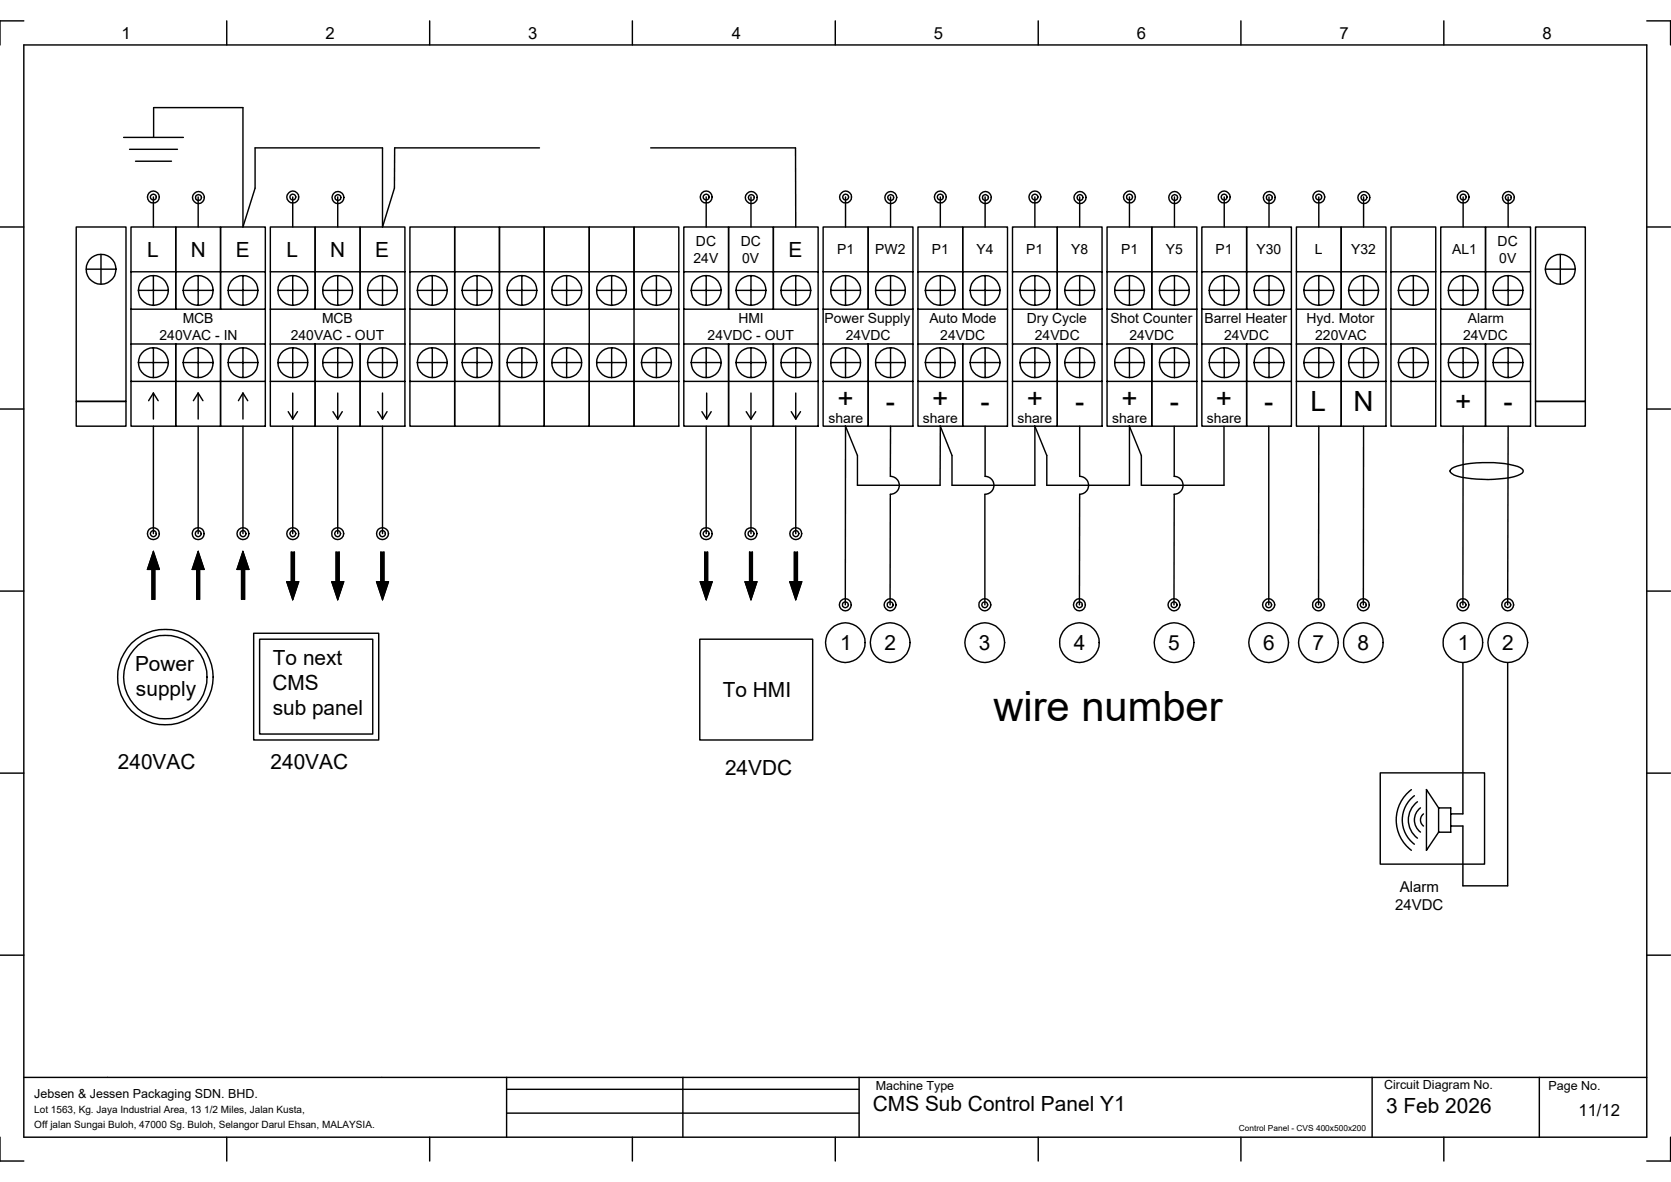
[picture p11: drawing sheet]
<svg xmlns="http://www.w3.org/2000/svg" width="297mm" height="210mm" viewBox="0 0 297 210" stroke-linecap="round" stroke-linejoin="round" font-family="sans-serif">
<g fill="none" stroke="#000" stroke-width=".25">
<path d="M4.2 8h288.5v194h-288.5zM4.2 3.7h-4.2v4.3M40.3 3.7v4.3M76.4 3.7v4.3M112.4 3.7v4.3M148.5 3.7v4.3M184.5 3.7v4.3M220.6 3.7v4.3M256.6 3.7v4.3M292.7 3.7h4.2v4.3M22 24.4h10.6M23 26.5h8.5"/>
<path d="M24.1 28.6h6.4M27.3 35v5.3M27.3 24.4v-5.3h15.9v21.2l2.1-6.9v-7.1h22.7v14l2.1-6.9v-7.1h25.8M35.2 35v5.3M52 35v5.3M60 35v5.3M115.7 26.3h25.7v14M125.5 35v5.3M133.5 35v5.3M150.3 35v5.3M158.3 35v5.3M167.1 35v5.3"/>
<path d="M175.1 35v5.3M183.9 35v5.3M191.9 35v5.3M200.7 35v5.3M208.7 35v5.3M217.6 35v5.3M225.6 35v5.3M234.4 35v5.3M242.4 35v5.3M260.1 35v5.3M268.1 35v5.3M0 40.3h4.2"/>
<path d="M13.5 40.3h8.9v31h-8.9zM15.3 47.8h5.3M17.9 45.2v5.3M23.3 54.9v-14.6h7.9v14.6v-14.6h8v14.6v-14.6h8v14.6M23.3 54.9h23.9M23.3 48.3h23.9M23.3 54.9v6.2M24.6 51.6h5.3a2.65 2.65 0 0 1-3.7 2.5 2.65 2.65 0 0 1-.6-4.5 2.65 2.65 0 0 1 4.2 1.4l.1 .6M27.3 49v5.3M32.6 51.6h5.3a2.65 2.65 0 0 1-3.7 2.5 2.65 2.65 0 0 1-.7-4.5 2.65 2.65 0 0 1 4.3 1.4l.1 .6M35.2 49v5.3M40.6 51.6h5.2a2.65 2.65 0 0 1-3.7 2.5 2.65 2.65 0 0 1-.6-4.5 2.65 2.65 0 0 1 4.3 1.4v.6"/>
<path d="M43.2 49v5.3M47.2 54.9v20.8h-8v-14.6v14.6h-8v-14.6v14.6h-7.9v-14.6M48 54.9v-14.6h8v14.6v-14.6h8v14.6v-14.6h8v14.6M48 54.9h24M48 48.3h24M48 54.9v6.2M49.4 51.6h5.3a2.66 2.66 0 0 1-3.6 2.5 2.66 2.66 0 0 1-1-4.3 2.66 2.66 0 0 1 4.3 .6l.3 1.2M52 49v5.3M57.4 51.6h5.3a2.66 2.66 0 0 1-3.7 2.5 2.66 2.66 0 0 1-.9-4.3 2.66 2.66 0 0 1 4.3 .6l.3 1.2M60 49v5.3M65.3 51.6h5.3a2.64 2.64 0 0 1-3.6 2.4 2.64 2.64 0 0 1-1-4.2 2.64 2.64 0 0 1 4.4 .6l.2 1.2M68 49v5.3"/>
<path d="M72 54.9v20.8h-8v-14.6v14.6h-8v-14.6v14.6h-8v-14.6M72.9 54.9v-14.6h7.9v14.6M72.9 54.9h47.7M72.9 48.3h47.7M72.9 54.9v6.2M74.2 51.6h5.3a2.65 2.65 0 0 1-3.7 2.5 2.65 2.65 0 0 1-.7-4.5 2.65 2.65 0 0 1 4.3 1.4l.1 .6M76.8 49v5.3M80.8 54.9v20.8h-7.9v-14.6M80.8 54.9v-14.6h8v14.6M82.1 51.6h5.4a2.65 2.65 0 0 1-3.8 2.5 2.65 2.65 0 0 1-.6-4.5 2.65 2.65 0 0 1 4.3 1.4l.1 .6M84.8 49v5.3M88.8 54.9v20.8h-8v-14.6"/>
<path d="M88.8 54.9v-14.6h7.9v14.6M90.1 51.6h5.3a2.65 2.65 0 0 1-3.7 2.5 2.65 2.65 0 0 1-.6-4.5 2.65 2.65 0 0 1 4.2 1.4l.1 .6M92.8 49v5.3M96.7 54.9v20.8h-7.9v-14.6M96.7 54.9v-14.6h8v14.6M98.1 51.6h5.3a2.66 2.66 0 0 1-3.7 2.5 2.66 2.66 0 0 1-.9-4.3 2.66 2.66 0 0 1 4.3 .6l.3 1.2M100.7 49v5.3M104.7 54.9v20.8h-8v-14.6M104.7 54.9v-14.6h8v14.6M106 51.6h5.3a2.66 2.66 0 0 1-3.6 2.5 2.66 2.66 0 0 1-1-4.3 2.66 2.66 0 0 1 4.4 .6l.2 1.2M108.7 49v5.3M112.7 54.9v20.8h-8v-14.6"/>
<path d="M112.7 54.9v-14.6h7.9v14.6M114 51.6h5.3a2.65 2.65 0 0 1-3.7 2.5 2.65 2.65 0 0 1-.6-4.5 2.65 2.65 0 0 1 4.3 1.4v.6M116.7 49v5.3M120.6 54.9v20.8h-7.9v-14.6M121.5 54.9v-14.6h8v14.6v-14.6h8v14.6v-14.6h7.9v14.6M121.5 54.9h23.9M121.5 48.3h23.9M121.5 54.9v6.2M122.9 51.6h5.3a2.65 2.65 0 0 1-3.7 2.5 2.65 2.65 0 0 1-.7-4.5 2.65 2.65 0 0 1 4.3 1.4l.1 .6M125.5 49v5.3M130.8 51.6h5.3a2.65 2.65 0 0 1-3.7 2.5 2.65 2.65 0 0 1-.6-4.5 2.65 2.65 0 0 1 4.3 1.4v.6M133.5 49v5.3"/>
<path d="M138.8 51.6h5.3a2.65 2.65 0 0 1-3.7 2.5 2.65 2.65 0 0 1-.7-4.5 2.65 2.65 0 0 1 4.3 1.4l.1 .6M141.4 49v5.3M145.4 54.9v20.8h-7.9v-14.6v14.6h-8v-14.6v14.6h-8v-14.6M146.3 54.9v-14.6h8v14.6v-14.6h8v14.6M146.3 54.9h16M146.3 48.3h16M146.3 54.9v6.2M147.7 51.6h5.3a2.66 2.66 0 0 1-3.7 2.5 2.66 2.66 0 0 1-.9-4.3 2.66 2.66 0 0 1 4.3 .6l.3 1.2M150.3 49v5.3M155.6 51.6h5.3a2.66 2.66 0 0 1-3.6 2.5 2.66 2.66 0 0 1-1-4.3 2.66 2.66 0 0 1 4.4 .6l.2 1.2M158.3 49v5.3M162.3 54.9v20.8h-8v-14.6v14.6h-8v-14.6"/>
<path d="M163.2 54.9v-14.6h7.9v14.6v-14.6h8v14.6M163.2 54.9h15.9M163.2 48.3h15.9M163.2 54.9v6.2M164.5 51.6h5.3a2.64 2.64 0 0 1-3.7 2.4 2.64 2.64 0 0 1-.9-4.2 2.64 2.64 0 0 1 4.3 .6l.3 1.2M167.1 49v5.3M172.4 51.6h5.4a2.65 2.65 0 0 1-3.8 2.5 2.65 2.65 0 0 1-.6-4.5 2.65 2.65 0 0 1 4.3 1.4l.1 .6M175.1 49v5.3M179.1 54.9v20.8h-8v-14.6v14.6h-7.9v-14.6M180 54.9v-14.6h7.9v14.6v-14.6h8v14.6M180 54.9h15.9M180 48.3h15.9"/>
<path d="M180 54.9v6.2M181.3 51.6h5.3a2.65 2.65 0 0 1-3.7 2.5 2.65 2.65 0 0 1-.7-4.5 2.65 2.65 0 0 1 4.3 1.4l.1 .6M183.9 49v5.3M189.2 51.6h5.4a2.65 2.65 0 0 1-3.8 2.5 2.65 2.65 0 0 1-.6-4.5 2.65 2.65 0 0 1 4.3 1.4l.1 .6M191.9 49v5.3M195.9 54.9v20.8h-8v-14.6v14.6h-7.9v-14.6M196.8 54.9v-14.6h7.9v14.6v-14.6h8v14.6M196.8 54.9h15.9M196.8 48.3h15.9M196.8 54.9v6.2M198.1 51.6h5.3a2.65 2.65 0 0 1-3.7 2.5 2.65 2.65 0 0 1-.7-4.5 2.65 2.65 0 0 1 4.3 1.4l.1 .6M200.7 49v5.3"/>
<path d="M206.1 51.6h5.3a2.66 2.66 0 0 1-3.7 2.5 2.66 2.66 0 0 1-.9-4.3 2.66 2.66 0 0 1 4.3 .6l.3 1.2M208.7 49v5.3M212.7 54.9v20.8h-8v-14.6v14.6h-7.9v-14.6M213.6 54.9v-14.6h8v14.6v-14.6h7.9v14.6M213.6 54.9h15.9M213.6 48.3h15.9M213.6 54.9v6.2M214.9 51.6h5.3a2.66 2.66 0 0 1-3.6 2.5 2.66 2.66 0 0 1-1-4.3 2.66 2.66 0 0 1 4.4 .6l.2 1.2M217.6 49v5.3M222.9 51.6h5.3a2.65 2.65 0 0 1-3.7 2.5 2.65 2.65 0 0 1-.6-4.5 2.65 2.65 0 0 1 4.2 1.4l.1 .6M225.6 49v5.3M229.5 54.9v20.8h-7.9v-14.6v14.6h-8v-14.6"/>
<path d="M230.4 54.9v-14.6h8v14.6v-14.6h7.9v14.6M230.4 54.9h15.9M230.4 48.3h15.9M230.4 54.9v6.2M231.7 51.6h5.4a2.65 2.65 0 0 1-3.8 2.5 2.65 2.65 0 0 1-.6-4.5 2.65 2.65 0 0 1 4.3 1.4l.1 .6M234.4 49v5.3M239.7 51.6h5.3a2.65 2.65 0 0 1-3.7 2.5 2.65 2.65 0 0 1-.6-4.5 2.65 2.65 0 0 1 4.2 1.4l.1 .6M242.4 49v5.3M246.3 54.9v20.8h-7.9v-14.6v14.6h-8v-14.6M247.2 54.9v-14.6h8v14.6M247.2 54.9h8M247.2 48.3h8"/>
<path d="M247.2 54.9v6.2M248.5 51.6h5.4a2.65 2.65 0 0 1-3.8 2.5 2.65 2.65 0 0 1-.6-4.5 2.65 2.65 0 0 1 4.3 1.4l.1 .6M251.2 49v5.3M255.2 54.9v20.8h-8v-14.6M256.1 54.9v-14.6h7.9v14.6v-14.6h8v14.6M256.1 54.9h15.9M256.1 48.3h15.9M256.1 54.9v6.2M257.4 51.6h5.3a2.65 2.65 0 0 1-3.7 2.5 2.65 2.65 0 0 1-.6-4.5 2.65 2.65 0 0 1 4.2 1.4l.1 .6M260.1 49v5.3M265.4 51.6h5.3a2.66 2.66 0 0 1-3.7 2.5 2.66 2.66 0 0 1-.9-4.3 2.66 2.66 0 0 1 4.3 .6l.3 1.2M268.1 49v5.3"/>
<path d="M272 54.9v20.8h-8v-14.6v14.6h-7.9v-14.6M272.9 40.3h8.9v31h-8.9zM274.7 47.8h5.3M277.3 45.2v5.3M292.7 40.3h4.2M0 72.7h4.2M13.5 71.3h8.9v4.4h-8.9zM23.3 61.1h23.9M23.3 67.8h23.9M24.6 64.4h5.3a2.65 2.65 0 0 1-3.5 2.6 2.65 2.65 0 0 1-1.1-4.3 2.65 2.65 0 0 1 4.3 .6l.3 1.1M27.3 61.8v5.3M27.3 69.8v4.6"/>
<path d="M27.3 75.7v19.1M27.3 69.8l-.9 1.4M27.3 69.8l.8 1.4M32.6 64.4h5.3a2.66 2.66 0 0 1-3.7 2.5 2.66 2.66 0 0 1-.9-4.3 2.66 2.66 0 0 1 4.3 .7l.3 1.1M35.2 61.8v5.3M35.2 69.8v4.6M35.2 75.7v19.1M35.2 69.8l-.8 1.4M35.2 69.8l.9 1.4M40.6 64.4h5.2a2.66 2.66 0 0 1-3.6 2.5 2.66 2.66 0 0 1-.9-4.3 2.66 2.66 0 0 1 4.3 .7l.2 1.1M43.2 61.8v5.3M43.2 69.8v4.6"/>
<path d="M43.2 75.7v19.1M43.2 69.8l-.8 1.4M43.2 69.8l.8 1.4M48 61.1h24M48 67.8h24M49.4 64.4h5.3a2.66 2.66 0 0 1-3.6 2.5 2.66 2.66 0 0 1-1-4.3 2.66 2.66 0 0 1 4.3 .7l.3 1.1M51.2 73.1l.8 1.3M52 61.8v5.3M52 69.8v4.6M52 75.7v19.1M52.9 73.1l-.9 1.3M57.4 64.4h5.3a2.66 2.66 0 0 1-3.7 2.5 2.66 2.66 0 0 1-.9-4.3 2.66 2.66 0 0 1 4.3 .7l.3 1.1"/>
<path d="M59.2 73.1l.8 1.3M60 61.8v5.3M60 69.8v4.6M60 75.7v19.1M60.8 73.1l-.8 1.3M65.3 64.4h5.3a2.64 2.64 0 0 1-3.6 2.5 2.64 2.64 0 0 1-1-4.3 2.64 2.64 0 0 1 4.4 .7l.2 1.1M67.1 73.1l.9 1.3M68 61.8v5.3M68 69.8v4.6M68 75.7v19.1M68.8 73.1l-.8 1.3M72.9 61.1h47.7"/>
<path d="M72.9 67.8h47.7M74.2 64.4h5.3a2.65 2.65 0 0 1-3.5 2.6 2.65 2.65 0 0 1-1.1-4.3 2.65 2.65 0 0 1 4.3 .6l.3 1.1M76.8 61.8v5.3M82.1 64.4h5.4a2.66 2.66 0 0 1-3.7 2.5 2.66 2.66 0 0 1-.9-4.3 2.66 2.66 0 0 1 4.3 .7l.3 1.1M84.8 61.8v5.3M90.1 64.4h5.3a2.66 2.66 0 0 1-3.6 2.5 2.66 2.66 0 0 1-1-4.3 2.66 2.66 0 0 1 4.4 .7l.2 1.1M92.8 61.8v5.3M98.1 64.4h5.3a2.66 2.66 0 0 1-3.7 2.5 2.66 2.66 0 0 1-.9-4.3 2.66 2.66 0 0 1 4.3 .7l.3 1.1M100.7 61.8v5.3M106 64.4h5.3a2.66 2.66 0 0 1-3.6 2.5 2.66 2.66 0 0 1-1-4.3 2.66 2.66 0 0 1 4.4 .7l.2 1.1M108.7 61.8v5.3M114 64.4h5.3a2.65 2.65 0 0 1-3.5 2.6 2.65 2.65 0 0 1-1.1-4.3 2.65 2.65 0 0 1 4.3 .6l.3 1.1"/>
<path d="M116.7 61.8v5.3M121.5 61.1h23.9M121.5 67.8h23.9M122.9 64.4h5.3a2.65 2.65 0 0 1-3.6 2.6 2.65 2.65 0 0 1-1.1-4.3 2.65 2.65 0 0 1 4.4 .6l.3 1.1M124.8 73.1l.8 1.3M125.5 61.8v5.3M125.5 75.7v19.1M125.6 69.8v4.6M126.4 73.1l-.8 1.3M130.8 64.4h5.3a2.66 2.66 0 0 1-3.6 2.5 2.66 2.66 0 0 1-1-4.3 2.66 2.66 0 0 1 4.4 .7l.2 1.1M132.6 73.1l.9 1.3M133.5 61.8v5.3"/>
<path d="M133.5 69.8v4.6M133.5 75.7v19.1M134.3 73.1l-.8 1.3M138.8 64.4h5.3a2.66 2.66 0 0 1-3.6 2.5 2.66 2.66 0 0 1-1-4.3 2.66 2.66 0 0 1 4.3 .7l.3 1.1M140.6 73.1l.8 1.3M141.4 61.8v5.3M141.4 69.8v4.6M141.4 75.7v19.1M142.3 73.1l-.9 1.3M146.3 61.1h16M146.3 67.8h16M147.7 64.4h5.3a2.66 2.66 0 0 1-3.7 2.5 2.66 2.66 0 0 1-.9-4.3 2.66 2.66 0 0 1 4.3 .7l.3 1.1"/>
<path d="M150.2 75.6l2.2 5.3v5.3h14.7v-10.5M150.3 61.8v5.3M150.3 75.7l-.1 31.8M155.6 64.4h5.3a2.66 2.66 0 0 1-3.6 2.5 2.66 2.66 0 0 1-1-4.3 2.66 2.66 0 0 1 4.4 .7l.2 1.1M158.3 61.8v5.3M158.3 75.7l-.1 8.9M163.2 61.1h15.9M163.2 67.8h15.9M164.5 64.4h5.3a2.64 2.64 0 0 1-3.7 2.5 2.64 2.64 0 0 1-.9-4.3 2.64 2.64 0 0 1 4.3 .7l.3 1.1M167.1 75.6l2.1 5.3v5.3h14.7v-10.5M167.1 61.8v5.3M172.4 64.4h5.4a2.65 2.65 0 0 1-3.6 2.6 2.65 2.65 0 0 1-1.1-4.3 2.65 2.65 0 0 1 4.4 .6l.3 1.1"/>
<path d="M175.1 61.8v5.3M175.1 75.7v8.9M180 61.1h15.9M180 67.8h15.9M181.3 64.4h5.3a2.66 2.66 0 0 1-3.6 2.5 2.66 2.66 0 0 1-1-4.3 2.66 2.66 0 0 1 4.4 .7l.2 1.1M183.9 75.6l2.2 5.3v5.3h14.6v-10.5M183.9 61.8v5.3M189.2 64.4h5.4a2.66 2.66 0 0 1-3.7 2.5 2.66 2.66 0 0 1-.9-4.3 2.66 2.66 0 0 1 4.3 .7l.3 1.1M191.9 61.8v5.3M191.9 75.7v8.9M196.8 61.1h15.9M196.8 67.8h15.9"/>
<path d="M198.1 64.4h5.3a2.66 2.66 0 0 1-3.6 2.5 2.66 2.66 0 0 1-1-4.3 2.66 2.66 0 0 1 4.4 .7l.2 1.1M200.7 75.6l2.2 5.3v5.3h14.7v-10.5M200.7 61.8v5.3M206.1 64.4h5.3a2.66 2.66 0 0 1-3.7 2.5 2.66 2.66 0 0 1-.9-4.3 2.66 2.66 0 0 1 4.3 .7l.3 1.1M208.7 75.7v8.9M208.7 61.8v5.3M213.6 61.1h15.9M213.6 67.8h15.9M214.9 64.4h5.3a2.66 2.66 0 0 1-3.6 2.5 2.66 2.66 0 0 1-1-4.3 2.66 2.66 0 0 1 4.4 .7l.2 1.1M217.6 61.8v5.3M222.9 64.4h5.3a2.65 2.65 0 0 1-3.5 2.6 2.65 2.65 0 0 1-1.1-4.3 2.65 2.65 0 0 1 4.3 .6l.3 1.1M225.5 75.7v31.8"/>
<path d="M225.6 61.8v5.3M230.4 61.1h15.9M230.4 67.8h15.9M231.7 64.4h5.4a2.65 2.65 0 0 1-3.6 2.6 2.65 2.65 0 0 1-1.1-4.3 2.65 2.65 0 0 1 4.4 .6l.3 1.1M234.4 61.8v5.3M234.4 75.7v31.8M239.7 64.4h5.3a2.66 2.66 0 0 1-3.6 2.5 2.66 2.66 0 0 1-1-4.3 2.66 2.66 0 0 1 4.4 .7l.2 1.1M242.4 61.8v5.3M242.4 75.7l-.1 31.8M247.2 61.1h8M247.2 67.8h8M248.5 64.4h5.4a2.66 2.66 0 0 1-3.7 2.5 2.66 2.66 0 0 1-.9-4.3 2.66 2.66 0 0 1 4.3 .7l.3 1.1"/>
<path d="M251.2 61.8v5.3M256.1 61.1h15.9M256.1 67.8h15.9M257.4 64.4h5.3a2.66 2.66 0 0 1-3.6 2.5 2.66 2.66 0 0 1-1-4.3 2.66 2.66 0 0 1 4.4 .7l.2 1.1M260.1 75.7l-.1 31.8M260.1 61.8v5.3M265.4 64.4h5.3a2.66 2.66 0 0 1-3.7 2.5 2.66 2.66 0 0 1-.9-4.3 2.66 2.66 0 0 1 4.3 .7l.3 1.1M268.1 61.8v5.3M268.1 75.7l-.1 31.8M272.9 71.3h8.9v4.4h-8.9zM292.7 72.7h4.2M51.8 98.1v5.3h-.8l1 3.1 1.1-3.1h-.8v-5.3"/>
<path d="M59.7 98.1v5.3h-.7l1 3.1 1.1-3.1h-.8v-5.3M67.7 98.1v5.3h-.8l1.1 3.1 1-3.1h-.8v-5.3M125.3 98.1v5.3h-.8l1 3.1 1.1-3.1h-.8v-5.3M133.2 98.1v5.3h-.8l1.1 3.1 1-3.1h-.8v-5.3M141.2 98.1v5.3h-.8l1 3.1 1.1-3.1h-.8v-5.3M158.2 87.8v19.7M158.2 84.6a1.59 1.59 0 0 1 1.6 1.6 1.59 1.59 0 0 1-1.6 1.6M175 87.8v19.7M175.1 84.6a1.59 1.59 0 0 1 1.6 1.6 1.59 1.59 0 0 1-1.6 1.6M191.9 84.6a1.59 1.59 0 0 1 1.6 1.6 1.59 1.59 0 0 1-1.6 1.6M191.9 87.8v19.7M208.7 84.6a1.59 1.59 0 0 1 1.6 1.6 1.59 1.59 0 0 1-1.6 1.6"/>
<path d="M208.7 87.8v19.7M257.8 83.5a6.2 6.2 0 0 1 3.7-1.2 19.9 19.9 0 0 1 8.7 .8l.5 .5a.97 .97 0 0 1-1 .9 21.3 21.3 0 0 1-11.3-.1l-.6-.5zM0 105h4.2M27 106.5v-5.3h-.8l1.1-3.2 1 3.2h-.8v5.3M35 106.5v-5.3h-.8l1-3.2 1.1 3.2h-.8v5.3M42.9 106.5v-5.3h-.8l1.1-3.2 1 3.2h-.7v5.3M45.1 112.5h22.2v19h-22.2zM46.1 113.6h20.2v16.8h-20.2zM124.4 113.6h20v17.9h-20zM260 117.7v26.9h-2.1M268 117.7v39.7h-8v-10.6h-2.1M292.7 105h4.2"/>
<path d="M0 137.4h4.2M245.3 137.3h18.6v16.2h-18.6zM292.7 137.4h4.2M250.9 140.3a6.7 6.7 0 0 0 0 10.8M251.4 141.4a5.4 5.4 0 0 0 0 8.6M251.9 142.4a4 4 0 0 0 0 6.5M252.5 143.5a2.69 2.69 0 0 0 0 4.3M253 144.6a1.35 1.35 0 0 0 0 2.2M253.5 140.3l2.2 3.2h2.2v4.4h-2.2l-2.2 3.2zM255.7 143.5v4.4M0 169.7h4.2M292.7 169.7h4.2"/>
<path d="M4.2 191.4h288.5M90 197.8h62.7M90 193.5h62.7M90 191.4v10.6M121.4 191.4v10.6M152.7 191.4v10.6M243.9 191.4v10.6M273.6 191.4v10.6M0 202v4.3h4.2M40.3 202v4.3M76.4 202v4.3M112.4 202v4.3"/>
<path d="M148.5 202v4.3M184.5 202v4.3M220.6 202v4.3M256.6 202v4.3M296.9 202v4.3h-4.2"/>
<circle cx="27.3" cy="35" r="1.07"/>
<circle cx="27.3" cy="35" r=".51"/>
<circle cx="35.3" cy="35.1" r="1.05"/>
<circle cx="35.3" cy="35.1" r=".53"/>
<circle cx="52" cy="35" r="1.05"/>
<circle cx="52.1" cy="35" r=".53"/>
<circle cx="60.1" cy="35.1" r="1.07"/>
<circle cx="60.1" cy="35.1" r=".51"/>
<circle cx="125.5" cy="35" r="1.07"/>
<circle cx="125.5" cy="35" r=".51"/>
<circle cx="133.5" cy="35.1" r="1.05"/>
<circle cx="133.5" cy="35.1" r=".53"/>
<circle cx="150.3" cy="35" r="1.05"/>
<circle cx="150.3" cy="35" r=".53"/>
<circle cx="158.3" cy="35.1" r="1.07"/>
<circle cx="158.3" cy="35.1" r=".51"/>
<circle cx="167.1" cy="35" r=".53"/>
<circle cx="167.1" cy="35" r="1.07"/>
<circle cx="175.1" cy="35.1" r="1.06"/>
<circle cx="175.2" cy="35.1" r=".53"/>
<circle cx="183.9" cy="35" r="1.07"/>
<circle cx="184" cy="35" r=".53"/>
<circle cx="192" cy="35.1" r=".53"/>
<circle cx="192" cy="35.1" r="1.07"/>
<circle cx="200.8" cy="35" r="1.05"/>
<circle cx="200.8" cy="35" r=".53"/>
<circle cx="208.8" cy="35.1" r="1.07"/>
<circle cx="208.8" cy="35.1" r=".51"/>
<circle cx="217.6" cy="35" r=".53"/>
<circle cx="217.6" cy="35" r="1.07"/>
<circle cx="225.6" cy="35.1" r="1.07"/>
<circle cx="225.6" cy="35.1" r=".53"/>
<circle cx="234.4" cy="35" r="1.07"/>
<circle cx="234.4" cy="35" r=".51"/>
<circle cx="242.4" cy="35.1" r="1.05"/>
<circle cx="242.4" cy="35.1" r=".53"/>
<circle cx="260.1" cy="35" r="1.05"/>
<circle cx="260.1" cy="35" r=".53"/>
<circle cx="268.1" cy="35.1" r="1.07"/>
<circle cx="268.1" cy="35.1" r=".51"/>
<circle cx="18" cy="47.8" r="2.65"/>
<circle cx="277.3" cy="47.8" r="2.65"/>
<circle cx="27.2" cy="94.8" r=".52"/>
<circle cx="27.3" cy="94.8" r="1.07"/>
<circle cx="35.2" cy="94.8" r="1.07"/>
<circle cx="35.2" cy="94.8" r=".54"/>
<circle cx="43.2" cy="94.8" r="1.05"/>
<circle cx="43.2" cy="94.8" r=".54"/>
<circle cx="52" cy="94.8" r="1.05"/>
<circle cx="52" cy="94.8" r=".54"/>
<circle cx="60" cy="94.8" r=".54"/>
<circle cx="60" cy="94.8" r="1.07"/>
<circle cx="68" cy="94.8" r=".54"/>
<circle cx="68" cy="94.8" r="1.07"/>
<circle cx="125.5" cy="94.8" r=".52"/>
<circle cx="125.5" cy="94.8" r="1.07"/>
<circle cx="133.5" cy="94.8" r="1.06"/>
<circle cx="133.5" cy="94.8" r=".54"/>
<circle cx="141.4" cy="94.8" r="1.05"/>
<circle cx="141.4" cy="94.8" r=".54"/>
<circle cx="150.2" cy="114.2" r="3.5"/>
<circle cx="150.2" cy="107.4" r="1.06"/>
<circle cx="150.3" cy="107.4" r=".53"/>
<circle cx="158.2" cy="107.4" r="1.05"/>
<circle cx="158.2" cy="114.2" r="3.5"/>
<circle cx="158.2" cy="107.4" r=".53"/>
<circle cx="175" cy="107.4" r=".53"/>
<circle cx="175" cy="114.2" r="3.5"/>
<circle cx="175" cy="107.4" r="1.07"/>
<circle cx="191.8" cy="107.4" r="1.07"/>
<circle cx="191.9" cy="114.2" r="3.5"/>
<circle cx="191.9" cy="107.4" r=".51"/>
<circle cx="208.7" cy="107.4" r="1.05"/>
<circle cx="208.7" cy="107.4" r=".53"/>
<circle cx="208.7" cy="114.2" r="3.5"/>
<circle cx="225.5" cy="107.4" r=".53"/>
<circle cx="225.5" cy="114.2" r="3.5"/>
<circle cx="225.5" cy="107.4" r="1.07"/>
<circle cx="234.3" cy="107.4" r=".53"/>
<circle cx="234.3" cy="114.2" r="3.5"/>
<circle cx="234.3" cy="107.4" r="1.07"/>
<circle cx="242.3" cy="107.4" r="1.07"/>
<circle cx="242.3" cy="114.2" r="3.5"/>
<circle cx="242.3" cy="107.4" r=".51"/>
<circle cx="260" cy="107.4" r="1.07"/>
<circle cx="260" cy="114.2" r="3.5"/>
<circle cx="260" cy="107.4" r=".53"/>
<circle cx="268" cy="107.4" r="1.05"/>
<circle cx="268" cy="114.2" r="3.5"/>
<circle cx="268" cy="107.4" r=".53"/>
<circle cx="29.4" cy="120.3" r="7.4"/>
<circle cx="29.4" cy="120.3" r="8.5"/>
</g>
<g fill="#000" stroke="#000" stroke-width=".18">
<path d="M51.8 98.1h.5v5.3h.8l-1.1 3.1-1-3.1h.8z" fill-rule="evenodd"/>
<path d="M59.7 98.1h.6v5.3h.8l-1.1 3.1-1-3.1h.7z" fill-rule="evenodd"/>
<path d="M67.7 98.1h.5v5.3h.8l-1 3.1-1.1-3.1h.8z" fill-rule="evenodd"/>
<path d="M125.3 98.1h.5v5.3h.8l-1.1 3.1-1-3.1h.8z" fill-rule="evenodd"/>
<path d="M133.2 98.1h.5v5.3h.8l-1 3.1-1.1-3.1h.8z" fill-rule="evenodd"/>
<path d="M141.2 98.1h.5v5.3h.8l-1.1 3.1-1-3.1h.8z" fill-rule="evenodd"/>
<path d="M27.3 98l1 3.2h-.8v5.3h-.5v-5.3h-.8z" fill-rule="evenodd"/>
<path d="M35.2 98l1.1 3.2h-.8v5.3h-.5v-5.3h-.8z" fill-rule="evenodd"/>
<path d="M43.2 98l1 3.2h-.7v5.3h-.6v-5.3h-.8z" fill-rule="evenodd"/>
</g>
<text font-size="7.4" x="176.6" y="128">wire number</text>
<g font-size="4.9">
<text x="148.8" y="72.5">+</text>
<text x="157.4" y="73.1">-</text>
<text x="165.7" y="72.5">+</text>
<text x="174.2" y="73.1">-</text>
<text x="182.5" y="72.5">+</text>
<text x="191.1" y="73.1">-</text>
<text x="199.3" y="72.5">+</text>
<text x="207.9" y="73.1">-</text>
<text x="216.1" y="72.5">+</text>
<text x="224.7" y="73.1">-</text>
<text x="232.9" y="73.1">L</text>
<text x="240.6" y="73.1">N</text>
<text x="258.6" y="73.1">+</text>
<text x="267.2" y="73.1">-</text>
</g>
<g font-size="3.7">
<text x="26.2" y="45.6">L</text>
<text x="33.9" y="45.6">N</text>
<text x="41.9" y="45.6">E</text>
<text x="50.9" y="45.6">L</text>
<text x="58.7" y="45.6">N</text>
<text x="66.7" y="45.6">E</text>
<text x="140.2" y="45.6">E</text>
<text x="24" y="119.2">Power</text>
<text x="48.5" y="118.1">To next</text>
<text x="149.4" y="115.5">1</text>
<text x="157.2" y="115.5">2</text>
<text x="174" y="115.5">3</text>
<text x="190.9" y="115.5">4</text>
<text x="207.6" y="115.5">5</text>
<text x="224.5" y="115.5">6</text>
<text x="233.3" y="115.5">7</text>
<text x="241.3" y="115.5">8</text>
<text x="259.1" y="115.5">1</text>
<text x="267" y="115.5">2</text>
<text x="24.2" y="123.6">supply</text>
<text x="48.4" y="122.6">CMS</text>
<text x="128.5" y="123.9">To HMI</text>
<text x="48.5" y="127">sub panel</text>
<text x="21" y="136.7">240VAC</text>
<text x="48.1" y="136.7">240VAC</text>
<text x="128.9" y="137.7">24VDC</text>
<text x="155.2" y="197.4">CMS Sub Control Panel Y1</text>
<text x="246.4" y="197.7">3 Feb 2026</text>
</g>
<g font-size="3">
<text x="21.6" y="6.9">1</text>
<text x="57.9" y="6.9">2</text>
<text x="93.9" y="6.9">3</text>
<text x="130" y="6.9">4</text>
<text x="166" y="6.9">5</text>
<text x="202.1" y="6.9">6</text>
<text x="238.1" y="6.9">7</text>
<text x="274.2" y="6.9">8</text>
<text x="280.5" y="198.3">11/12</text>
</g>
<g font-size="2.7">
<text x="247.9" y="161.7">24VDC</text>
<text x="248.8" y="158.5">Alarm</text>
</g>
<g font-size="2.5">
<text x="123.3" y="46.7">24V</text>
<text x="123.7" y="43.7">DC</text>
<text x="131.7" y="43.7">DC</text>
<text x="131.9" y="46.7">0V</text>
<text x="148.8" y="45.2">P1</text>
<text x="155.6" y="45.2">PW2</text>
<text x="165.6" y="45.2">P1</text>
<text x="173.6" y="45.2">Y4</text>
<text x="182.4" y="45.2">P1</text>
<text x="190.4" y="45.2">Y8</text>
<text x="199.3" y="45.2">P1</text>
<text x="207.2" y="45.2">Y5</text>
<text x="216.1" y="45.2">P1</text>
<text x="223.4" y="45.2">Y30</text>
<text x="233.7" y="45.2">L</text>
<text x="240.2" y="45.2">Y32</text>
<text x="258.1" y="45.2">AL1</text>
<text x="266.2" y="43.7">DC</text>
<text x="266.5" y="46.7">0V</text>
<text x="32.5" y="57.4">MCB</text>
<text x="57.2" y="57.4">MCB</text>
<text x="131.2" y="57.4">HMI</text>
<text x="146.6" y="57.4">Power Supply</text>
<text x="165.2" y="57.4">Auto Mode</text>
<text x="182.5" y="57.4">Dry Cycle</text>
<text x="197.4" y="57.4">Shot Counter</text>
<text x="214.1" y="57.4">Barrel Heater</text>
<text x="232.2" y="57.4">Hyd. Motor</text>
<text x="260.9" y="57.4">Alarm</text>
<text x="28.4" y="60.4">240VAC - IN</text>
<text x="51.7" y="60.4">240VAC - OUT</text>
<text x="125.8" y="60.4">24VDC - OUT</text>
<text x="150.3" y="60.4">24VDC</text>
<text x="167.1" y="60.4">24VDC</text>
<text x="183.9" y="60.4">24VDC</text>
<text x="200.7" y="60.4">24VDC</text>
<text x="217.6" y="60.4">24VDC</text>
<text x="233.8" y="60.4">220VAC</text>
<text x="260.1" y="60.4">24VDC</text>
<text x="147.2" y="75.1">share</text>
<text x="164" y="75.1">share</text>
<text x="180.8" y="75.1">share</text>
<text x="197.7" y="75.1">share</text>
<text x="214.5" y="75.1">share</text>
</g>
<g font-size="2.2">
<text x="6.1" y="195.1">Jebsen &amp; Jessen Packaging SDN. BHD.</text>
<text x="155.7" y="193.6">Machine Type</text>
<text x="246" y="193.5">Circuit Diagram No.</text>
<text x="275.3" y="193.6">Page No.</text>
</g>
<g font-size="1.8">
<text x="6.1" y="197.8">Lot 1563, Kg. Jaya Industrial Area, 13 1/2 Miles, Jalan Kusta,</text>
<text x="6.1" y="200.4">Off jalan Sungai Buloh, 47000 Sg. Buloh, Selangor Darul Ehsan, MALAYSIA.</text>
</g>
<text font-size="1.5" x="220.2" y="200.9">Control Panel - CVS 400x500x200</text>
</svg>
